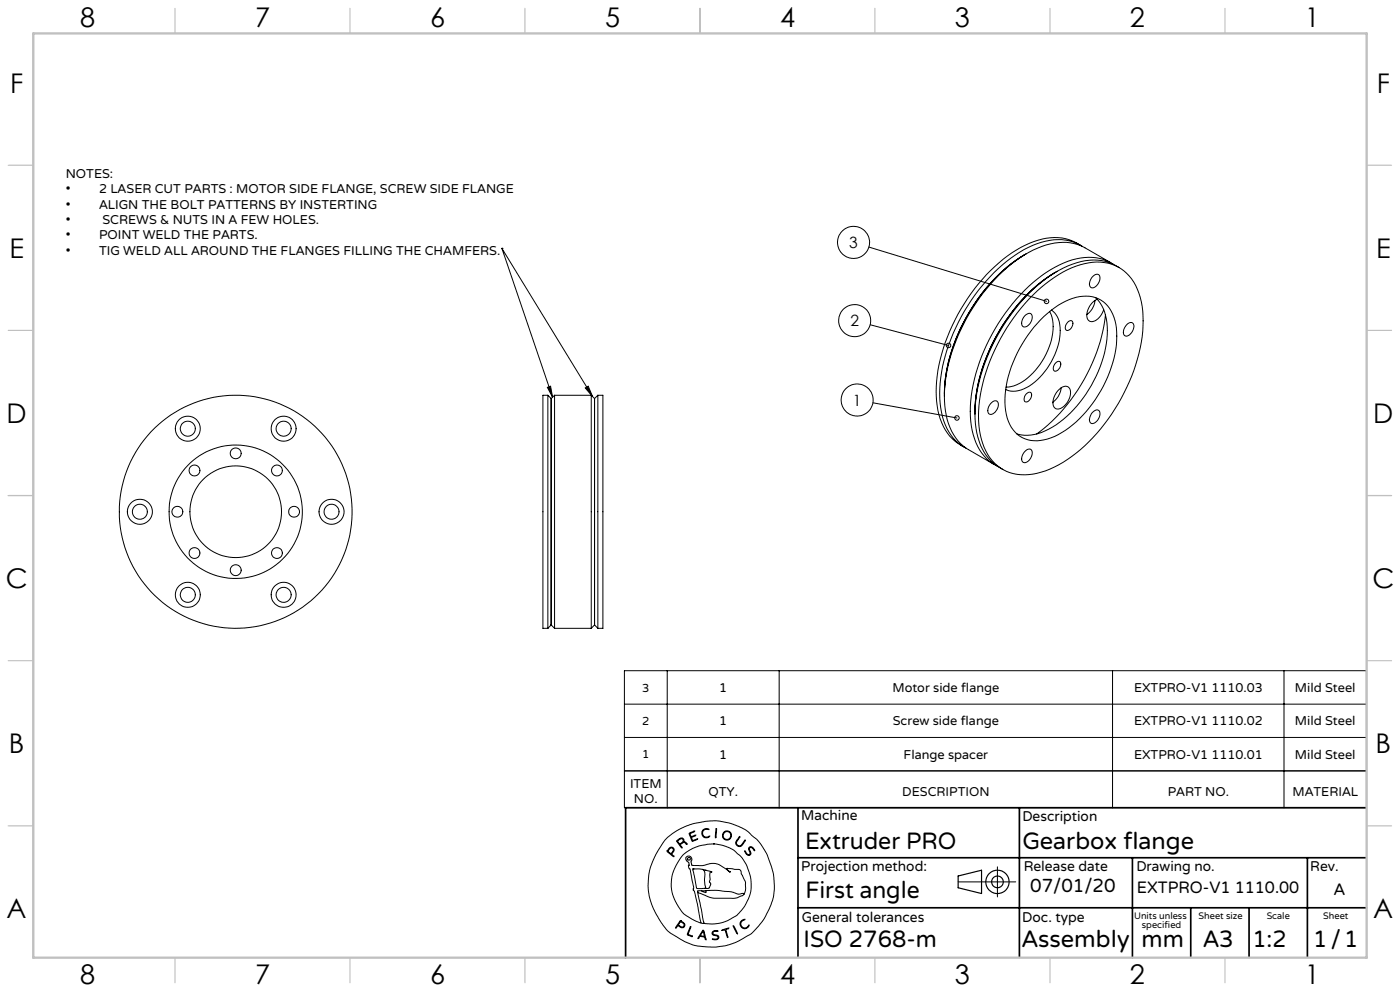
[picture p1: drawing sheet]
<svg xmlns="http://www.w3.org/2000/svg" width="420mm" height="297mm" viewBox="0 0 420 297" stroke-linecap="round" stroke-linejoin="round" font-family="sans-serif">
<g fill="none" stroke="#000" stroke-width=".3">
<path d="M150.6 74.4h.1M150.6 74.4l27.2 44.4M150.6 74.4l15.2 44.7M260.7 74l53.3 16.3M308 76a52.7 52.7 0 0 0-23 30.7 41 41 0 0 0-1.7 12.1M324.1 73.4a15.4 15.4 0 0 0-15.3-.5 47.1 47.1 0 0 0-20.5 19.7 48.7 48.7 0 0 0-7.3 27.7 15.6 15.6 0 0 0 8.1 13.6M324.7 73.9a14.7 14.7 0 0 0-13.6-.9 44.1 44.1 0 0 0-19.8 17.1 51 51 0 0 0-9.4 29.3 17.6 17.6 0 0 0 6.5 14.1l1.4 .8M333.2 78.7l-7.7-4.4a14.9 14.9 0 0 0-12.9-.5 44.4 44.4 0 0 0-20.9 18.6 49.1 49.1 0 0 0-8.2 29.3 16.2 16.2 0 0 0 7 13.1l7.8 4.4M333.9 79.2a15.2 15.2 0 0 0-14.8-.4 46.4 46.4 0 0 0-20.5 19.7 48.6 48.6 0 0 0-7.4 27.7 16.2 16.2 0 0 0 7.4 13.2l.4 .2M261.1 97.3l23.5 6.2M307.3 94.8l.4-.4a1.15 1.15 0 0 1 1.6-.4 1.15 1.15 0 0 1 .3 1.7 2.25 2.25 0 0 1-2.8 2.1 2.53 2.53 0 0 1 .5-3zM308.6 89.7a33.8 33.8 0 0 1 18-10.9 12.8 12.8 0 0 1 15.1 9.1 36.1 36.1 0 0 1-1.5 23 55.1 55.1 0 0 1-21.3 27.7 19.9 19.9 0 0 1-15.9 3.1 13.9 13.9 0 0 1-8.9-11.3 43 43 0 0 1 5.2-27.2 58.9 58.9 0 0 1 9.3-13.5z"/>
<path d="M312.1 95.9a21.3 21.3 0 0 1 12.8-7.1 8.8 8.8 0 0 1 9.6 7.3 28 28 0 0 1-2.9 18.3 34.4 34.4 0 0 1-15.2 16.4 10.1 10.1 0 0 1-11.8-1.3 15.4 15.4 0 0 1-2.9-12.6 38.6 38.6 0 0 1 10.4-21zM314.9 93.4a14.3 14.3 0 0 1-1.1 12.8 17.8 17.8 0 0 1-10.4 9.6l-1.6 .2M315.5 92.9a7.5 7.5 0 0 1 2.5 7.2 21.1 21.1 0 0 1-10.9 16.5 6.3 6.3 0 0 1-5.4 .1M317.2 81.3a51.7 51.7 0 0 0-21.9 27.4 42.5 42.5 0 0 0-2.8 15.4M320.5 96.4a.8 .8 0 0 1 1.1-.2 .8 .8 0 0 1 .2 1.1 1.68 1.68 0 0 1-2 1.6 2.04 2.04 0 0 1 .7-2.5zM328 82.7a1.15 1.15 0 0 1 1.6-.4 1.15 1.15 0 0 1 .3 1.7 2.69 2.69 0 0 1-2.5 2.2 2.44 2.44 0 0 1 .6-3.5zM328.5 90a5.9 5.9 0 0 1-2.5 4.3M328.6 89.2a13.3 13.3 0 0 1 3.6 11.2 37.2 37.2 0 0 1-16.5 27.6 13.3 13.3 0 0 1-10.7 2M329.1 89.7a5.2 5.2 0 0 0-2.7 6.1 1.89 1.89 0 0 0 3-.2l1.1-1.4 .6-1.4M331.6 94.3a53.2 53.2 0 0 1-20.6 35.8M335.7 80.2a14.5 14.5 0 0 0-13.9-1 43.3 43.3 0 0 0-19.9 17 52.9 52.9 0 0 0-9.4 27.9M338.2 97.2a1.15 1.15 0 0 1 1.6-.4 1.15 1.15 0 0 1 .3 1.6 2.7 2.7 0 0 1-2.5 2.3 2.08 2.08 0 0 1 .3-3.2z"/>
<path d="M164.2 116.1l1-.4 .6 3.4zM164.4 118.5v69.8M164.4 118.5h-1.5v69.8h1.5M164.4 118.5l.9 .9M165.3 119.4v67.9M166.4 118.5v69.8M166.4 118.5h11M166.4 118.5l-1.1 .9M175.6 116.3l.9-.6 1.3 3.1zM177.4 118.5v69.8M177.4 118.5l1 .9M178.4 119.4v34"/>
<path d="M179.4 118.5v69.8M179.4 118.5h1.5v69.8h-1.5M179.4 118.5l-1 .9M307.9 118.1a.91 .91 0 0 1 1.3-.5 .91 .91 0 0 1 .2 1.5 1.3 1.3 0 0 1-2.1 1l.1-1.4zM316.9 108.6a.79 .79 0 0 1 1.1-.2 .79 .79 0 0 1 .2 1.1 1.67 1.67 0 0 1-2 1.6 2.04 2.04 0 0 1 .7-2.5zM317.5 117a2.21 2.21 0 0 1 3.4-.6 4.8 4.8 0 0 1-3.8 6.2 2.12 2.12 0 0 1-1.1-3l.7-1.6zM318.3 116.2a5.9 5.9 0 0 1-2.4 4.3M261.9 120.7l25.2 4.6M292.5 124.1a19.2 19.2 0 0 0 5.7 14.9l2.6 1.7M297.5 120.6a1.15 1.15 0 0 1 1.6-.4 1.15 1.15 0 0 1 .3 1.7 2.6 2.6 0 0 1-2.5 2.2 2.35 2.35 0 0 1 .6-3.5zM307.7 135.1a1.15 1.15 0 0 1 1.6-.4 1.15 1.15 0 0 1 .3 1.6 2.25 2.25 0 0 1-2.8 2.2 2.62 2.62 0 0 1 .9-3.4zM327.7 123.7l.3-.3a1.14 1.14 0 0 1 1.6-.4 1.14 1.14 0 0 1 .3 1.6 2.68 2.68 0 0 1-2.5 2.3 1.98 1.98 0 0 1 0-2.8z"/>
<path d="M178.4 153.4v33.9M165.3 187.3l-.9 1M165.3 187.3l1.1 1M166.4 188.3h11M178.4 187.3l1 1M178.4 187.3l-1 1M187.3 201h222.6v41.1h-222.6zM187.3 211h222.6M200.2 201v41.1M233.8 201v41.1M333.8 201v41.1M385.2 201v41.1"/>
<path d="M187.3 231h222.6M187.3 221h222.6M199.8 251.4l3.1-2.3 4-1.9 4.5-1 3.6-.2 3.8 .7 3.6 1.3 2 1.2 2.6 2.3 1.4 1.6 1.9 3.4 1.7 5.2 .3 3.5-.2 3-.7 2.8-2 4.1-1.5 2.1a17.8 17.8 0 0 1-7.4 5.3l-3.1 1-2.7 .3-3.7-.1-3.1-.5-2.7-1.1-3.9-2.4-1.3-1.1-1.6-2-2.4-4.2-.8-2.4-.7-3.3v-2.8l.4-3 1.1-3.3 1.5-2.8zM200.9 254.1l.4-.2 .6 .1 .3 .6-.1 .6a.61 .61 0 0 0-.3 1.1l.4 .3-.1 .2-1.5-1.2a.56 .56 0 0 1-.5-.5 .56 .56 0 0 1 .4-.6zM200.9 254.3l.7-.2 .4 .4-.1 .5a.73 .73 0 0 1-.6 .7 .73 .73 0 0 1-.8-.5l-.1-.2zM203 252l1.2-.8h.6l.4 .5-.1 .5 .7 .3 .3 .5-.7-.5-.6 .2a.64 .64 0 0 0-.7 .5 .64 .64 0 0 0 .5 .7l-.1 .3zM203.3 252l1-.6 .7 .3-.2 .7-.9 .6zM206.7 249.7l1.7-.6-1 .5a.56 .56 0 0 0-.2 .9 .56 .56 0 0 0 .9 0l.6-.2-.8 .5a.61 .61 0 0 0-.4 .5 .61 .61 0 0 0 .3 .6l1.5-.5-1.7 .8zM208.2 249.1h.1M210.8 248.8l.8-.4 1 .1 .1 .2-.8-.2-.8 .3-.3 .5v.6l.3 .7 .5 .3 1.2-.3a.44 .44 0 0 1-.1 .4 .44 .44 0 0 1-.5 .1l-.9-.1-.6-.5-.2-1zM214 252.9h.1M214 252.9l2.7 .4 2.2 .8 1.3 .7 2.5 2.4 1.2 1.9 1.1 3.3 .3 1.7v2.5l-.5 2.1-1.4 2.9-2.6 2.9-2.6 1.5-2.2 .7-2.1 .2-2.7-.1"/>
<path d="M214 252.9l-4.1 .6-3.3 1.4-2.1 1.7-1.9 3.2-1.1 3.1-.1 3.5 .9 3 2.1 3.6a13.9 13.9 0 0 0 5.9 3.6M214.8 248.4h.2v.4l-.2 2.2-.2 .1zM221.8 250.8l.2 .1-1.1 1.5 .2 .7 .6 .4a1.29 1.29 0 0 0 1.4-1.2l.3-.5a.23 .23 0 0 1 .2 .3 .23 .23 0 0 1-.2 .2l-1.1 1.3-.6 .1-.5-.2-.5-1zM223.4 255.1l.2-.1 .6 1 .6 .1 .2-.2-.4-1.4 .2-.6 .7-.1 .9 1-.1 .2-.7-.9h-.6l-.2 .4 .5 1.4-.5 .5-.8-.3zM299.2 259.8v9M204 276l.1-.1 .8 .5 .6 .6-.4 .9h-.9a.7 .7 0 0 0-.8-.4 .7 .7 0 0 0-.6 .6h-.2zM204.2 275.9h.1M204.2 276.2l1 .9-.2 .6h-.7a.64 .64 0 0 1-.6-.8zM204.2 276.2h.1M207 277.8l.3-.1v.2l-.7 1.6a.5 .5 0 0 0 0 .7 .5 .5 0 0 0 .6 .1l.6 .4-1.2-.4a.45 .45 0 0 1-.4-.3 .45 .45 0 0 1 .2-.5zM207.8 260.5l1 5.1a.87 .87 0 0 0 1.3 .7l1.4-.1M207.9 260.5h2.3l3.3 .9a.31 .31 0 0 0-.4-.1 .31 .31 0 0 0-.1 .4v1.9l-.2 .7 .4 .5-.1 .5-.4 .9h-1.2"/>
<path d="M207.9 260.5h-.1M207.9 260.4h.1M209.3 267.4l1.9 9.4M209.3 267.4l3.5 1.5 1.3 .3h6.4l2.2-.7 .5-.5M210.3 276.6l.9 .2M210.4 267h-1.1v.4M210.6 260.6l.5 .2 .4 .8-.2 2.4 .4 2-.2 .2M210.8 278.8h.3l.2 .7 .5 2.1-.2-.1a.82 .82 0 0 0-1.2-.8l-.4-.1-.4 .6-.2 .1zM210.9 279.2l.4 1.2-.1 .2h-.3a.45 .45 0 0 1-.7-.2 .45 .45 0 0 1 .3-.7zM210.9 279.2h.1M211.5 260.8h.1M211.8 266.9l3.4-.1 4.1 .5 2.3 .7 1-.2a.31 .31 0 0 1 .4-.1 .31 .31 0 0 1 .2 .3"/>
<path d="M211.8 266.9v.6l-1.4-.5M211.8 266.9l-1.4 .1M213.8 279.2l.7-.3 .9 .2h-1l-.5 .4 .1 .5 1.1 .2 .5 .5v.5l-.3 .3-.8 .2a.48 .48 0 0 1-.8-.4l1.1 .1 .6-.3-.2-.5-1.5-.6-.1-.4zM216.5 278.7l2.2-.5-.9 .4 .5 2.4-.8-2.3zM220 277.5l1.2 2.4zM222.4 276l1.1-.5-.9 .6-.3 .6v.5l.5 .7 1 .2 1-.9-.3 .6-.9 .5-1-.3-.6-1zM223.2 268l.5-1.2v-2.4l-1.7-3.7-3.9-.4v.3l.9 .8-3.3-2.3-1.4-.3-1.5 .1-2.1 .5h-3.1l-.3-1.1 .3-.6-.1-.6-.5-.5h-.7l-.5 .4-.1 .5 1 1.2 .1 .6-.3 .2 .2 .7 .3 .3 1.1 5.4-.1 .9a3.5 3.5 0 0 1 .8 2.5l1.5 7.3M287.4 264.3h17.3"/>
<circle cx="256.1" cy="72.7" r="4.8"/>
<circle cx="256.4" cy="96.1" r="4.8"/>
<circle cx="314" cy="90.3" r=".67"/>
<circle cx="257.2" cy="119.9" r="4.8"/>
<circle cx="284.6" cy="103.5" r=".68"/>
<circle cx="56.3" cy="128.5" r="2.25"/>
<circle cx="56.4" cy="128.5" r="3.8"/>
<circle cx="70.7" cy="135.9" r="1.63"/>
<circle cx="85.1" cy="128.5" r="3.8"/>
<circle cx="85.1" cy="128.5" r="2.25"/>
<circle cx="287.1" cy="125.3" r=".68"/>
<circle cx="42" cy="153.4" r="2.25"/>
<circle cx="42" cy="153.4" r="3.7"/>
<circle cx="53.2" cy="153.4" r="1.64"/>
<circle cx="58.3" cy="141" r="1.63"/>
<circle cx="70.7" cy="153.4" r="13.7"/>
<circle cx="70.7" cy="153.4" r="20"/>
<circle cx="70.7" cy="153.4" r="34.9"/>
<circle cx="83.1" cy="141" r="1.63"/>
<circle cx="88.2" cy="153.4" r="1.63"/>
<circle cx="99.5" cy="153.4" r="2.25"/>
<circle cx="99.5" cy="153.4" r="3.7"/>
<circle cx="56.3" cy="178.3" r="3.7"/>
<circle cx="56.3" cy="178.3" r="2.25"/>
<circle cx="58.4" cy="165.7" r="1.62"/>
<circle cx="70.7" cy="170.9" r="1.64"/>
<circle cx="83.1" cy="165.7" r="1.62"/>
<circle cx="85.1" cy="178.3" r="3.7"/>
<circle cx="85.1" cy="178.3" r="2.25"/>
<circle cx="206.6" cy="257.4" r=".43"/>
<circle cx="218.1" cy="250.4" r="1.16"/>
<circle cx="218.1" cy="250.4" r="1.37"/>
</g>
<g fill="none" stroke="#000" stroke-width=".35">
<path d="M287.4 262.5l7.1-1.7v7l-7.1-1.7z"/>
<circle cx="299.2" cy="264.3" r="3.5"/>
<circle cx="299.2" cy="264.3" r="1.75"/>
</g>
<path d="M239.4 257.1h170.3M239.4 242.1v44.8M305.8 242.1v44.8M339.7 257.1v29.9M392.2 257.1v29.8M409.7 242.1h-222v45M239.4 272.1h170.6M357.2 272.1v14.8M374.7 272.1v14.8" fill="none" stroke="#000" stroke-width=".5"/>
<g fill="none" stroke="#c0c0c0" stroke-width=".35">
<path d="M52.5 2.5v7.5M105 2.5v7.5M157.5 2.5v7.5M210 2.5v7.5M262.5 2.5v7.5M315 2.5v7.5M367.5 2.5v7.5M2.5 49.5h7.5M410 49.5h7.5M2.5 99h7.5M410 99h7.5M2.5 148.5h7.5"/>
<path d="M410 148.5h7.5M2.5 198h7.5M410 198h7.5M2.5 247.5h7.5M410 247.5h7.5M52.5 287v7.5M105 287v7.5M157.5 287v7.5M210 287v7.5M262.5 287v7.5M315 287v7.5M367.5 287v7.5"/>
</g>
<path d="M10 10h400v277h-400z" fill="none" stroke="#c0c0c0" stroke-width=".7"/>
<path d="M175.6 116.3l.9-.6 1.3 3.1zM164.2 116.1l1-.4 .6 3.4z" fill="#000"/>
<g font-size="8.1">
<text x="24" y="8">8</text>
<text x="76.5" y="8">7</text>
<text x="129" y="8">6</text>
<text x="181.5" y="8">5</text>
<text x="234" y="8">4</text>
<text x="286.5" y="8">3</text>
<text x="339" y="8">2</text>
<text x="391.5" y="8">1</text>
<text x="3" y="27.7">F</text>
<text x="413" y="27.7">F</text>
<text x="2.8" y="77.2">E</text>
<text x="412.8" y="77.2">E</text>
<text x="2" y="126.7">D</text>
<text x="412" y="126.7">D</text>
<text x="1.7" y="176.2">C</text>
<text x="411.7" y="176.2">C</text>
<text x="2.7" y="225.7">B</text>
<text x="412.7" y="225.7">B</text>
<text x="2" y="275.2">A</text>
<text x="412" y="275.2">A</text>
<text x="24" y="295">8</text>
<text x="76.5" y="295">7</text>
<text x="129" y="295">6</text>
<text x="181.5" y="295">5</text>
<text x="234" y="295">4</text>
<text x="286.5" y="295">3</text>
<text x="339" y="295">2</text>
<text x="391.5" y="295">1</text>
</g>
<g font-size="7.1">
<text x="241.5" y="254.4">Extruder PRO</text>
<text x="306.7" y="254.4">Gearbox flange</text>
<text x="241.6" y="269.2">First angle</text>
<text x="241.1" y="283.7">ISO 2768-m</text>
<text x="306.6" y="283.9">Assembly</text>
<text x="342.5" y="283.9">mm</text>
<text x="360.9" y="283.8">A3</text>
<text x="375.7" y="283.9">1:2</text>
<text x="393.9" y="283.9">1/1</text>
</g>
<text font-size="5.6" x="309.1" y="267.4">07/01/20</text>
<g font-size="4.9">
<text x="341.1" y="267.6">EXTPRO-V1 1110.00</text>
<text x="400.1" y="268.1">A</text>
</g>
<g font-size="4.7">
<text x="254.8" y="74.3">3</text>
<text x="255.1" y="97.8">2</text>
<text x="255.9" y="121.6">1</text>
</g>
<g font-size="4.2">
<text x="240.4" y="245.9">Machine</text>
<text x="306.7" y="246.1">Description</text>
<text x="240.4" y="261.1">Projection method:</text>
<text x="307.1" y="261">Release date</text>
<text x="340.9" y="261">Drawing no.</text>
<text x="393.1" y="261">Rev.</text>
<text x="240.5" y="276.4">General tolerances</text>
<text x="306.7" y="276.3">Doc. type</text>
</g>
<g font-size="3.8">
<text x="19.7" y="53.4">NOTES:</text>
<text x="19.7" y="58">•</text>
<text x="29.7" y="58">2 LASER CUT PARTS : MOTOR SIDE FLANGE, SCREW SIDE FLANGE</text>
<text x="19.7" y="62.6">•</text>
<text x="29.7" y="62.6">ALIGN THE BOLT PATTERNS BY INSTERTING</text>
<text x="19.7" y="67.1">•</text>
<text x="19.7" y="71.7">•</text>
<text x="29.7" y="71.7">POINT WELD THE PARTS.</text>
<text x="30.7" y="67.1">SCREWS &amp; NUTS IN A FEW HOLES.</text>
<text x="19.7" y="76.3">•</text>
<text x="29.7" y="76.3">TIG WELD ALL AROUND THE FLANGES FILLING THE CHAMFERS.</text>
<text x="215.8" y="207.4">1</text>
<text x="267.7" y="207.4">Motor side flange</text>
<text x="340.2" y="207.4">EXTPRO-V1 1110.03</text>
<text x="388.5" y="207.4">Mild Steel</text>
<text x="215.8" y="217.4">1</text>
<text x="267.8" y="217.4">Screw side flange</text>
<text x="340.2" y="217.4">EXTPRO-V1 1110.02</text>
<text x="388.5" y="217.4">Mild Steel</text>
<text x="215.8" y="227.4">1</text>
<text x="271.1" y="227.4">Flange spacer</text>
<text x="340.2" y="227.4">EXTPRO-V1 1110.01</text>
<text x="388.5" y="227.4">Mild Steel</text>
<text x="189" y="236.1">ITEM</text>
<text x="212.5" y="238.4">QTY.</text>
<text x="270.7" y="238.4">DESCRIPTION</text>
<text x="350.3" y="238.4">PART NO.</text>
<text x="387.7" y="238.4">MATERIAL</text>
<text x="190.2" y="240.7">NO.</text>
</g>
<g font-size="3.5">
<text x="192.7" y="207.3">3</text>
<text x="192.7" y="217.3">2</text>
<text x="192.7" y="227.3">1</text>
</g>
<g font-size="2.8">
<text x="340.2" y="275.3">Units unless</text>
<text x="359.6" y="275.3">Sheet size</text>
<text x="380" y="275.3">Scale</text>
<text x="396.9" y="275.3">Sheet</text>
<text x="342.6" y="278.2">specified</text>
</g>
</svg>
